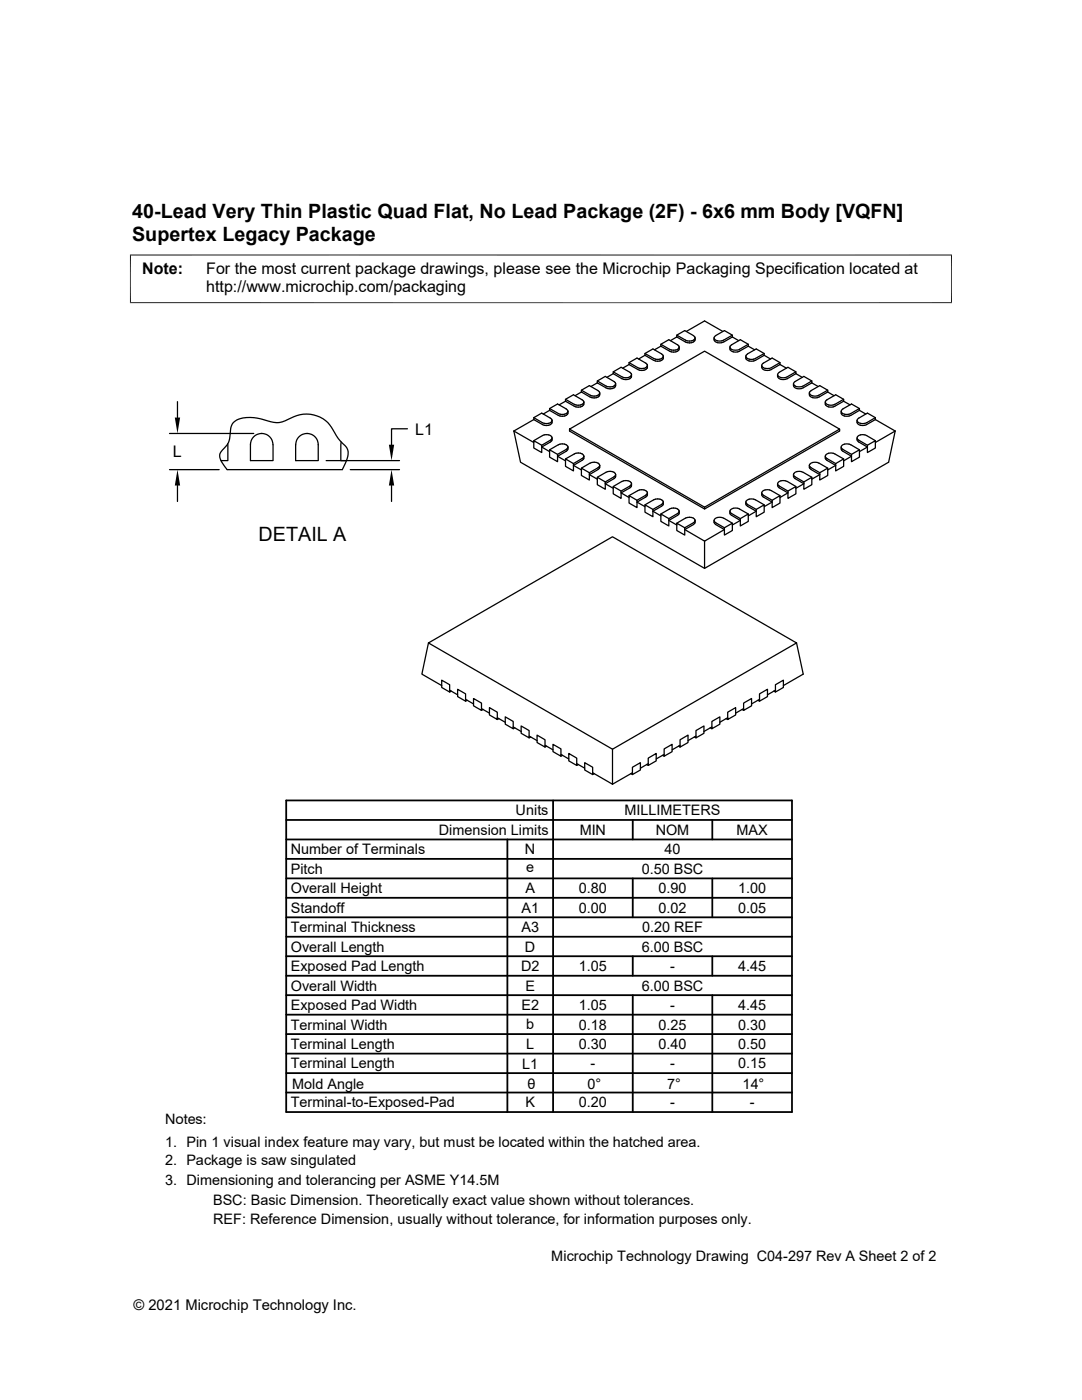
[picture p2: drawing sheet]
<svg xmlns="http://www.w3.org/2000/svg" width="216mm" height="279mm" viewBox="0 0 216 279" stroke-linecap="round" stroke-linejoin="round" font-family="sans-serif">
<g fill="none" stroke="#000" stroke-width=".25">
<path d="M112.8 79.7l1.8 1M116 78.2l-1.3 .8M116 78.2v-.3l1.6-.9 1.8 1 .3 .4M116 78.2l1.8 1M116 77.9l1.8 1M119.2 76.4v-.4l1.6-.9 1.9 1.1 .1 .4-.3 .4M119.2 76.4l2.1 1.1M119.2 76l1.7 1a1.94 1.94 0 0 0 1.6 0M119.2 76.4l-1.3 .7M119.7 78.4l-.2 .3a1.53 1.53 0 0 1-1.7 .2M119.7 78.4l-.2 .7a1.53 1.53 0 0 1-1.7 .1M122.2 77.6h-.9"/>
<path d="M122.4 74.6l2 1.1M122.4 74.2l2 1.1M122.4 74.6l-1.3 .7M122.8 77l-.1 .3-.5 .2M122.9 76.6v.4M125.3 75.7h-.9M125.3 75.4h-.9M125.5 72.7l-1.3 .8M125.5 72.7v-.3l1.6-.9 1.8 1 .3 .4M125.5 72.7l1.8 1a1.28 1.28 0 0 0 1.9-.4v-.4M125.5 72.4l1.8 1a1.27 1.27 0 0 0 1.9-.5M125.7 74.3l.3 .5"/>
<path d="M125.7 74.3l-1.8-1-1.5 .9v.4M126 74.8l-.1 .5-.6 .4M126 74.8l-.2 .3-.5 .2M128.7 70.9l-1.3 .7M128.7 70.9v-.4l1.6-.9 1.8 1.1 .3 .4M128.7 70.5l1.8 1a1.28 1.28 0 0 0 1.9-.4M128.7 70.9l1.8 1M131.9 69.1l-1.3 .7M131.9 69.1v-.4l1.6-.9 1.7 1a.55 .55 0 0 1 .3 .7 .55 .55 0 0 1-.6 .3l-1.3-.1M131.9 69.1l1.7 1M131.9 68.7l1.7 1M132.4 71.1l-.2 .6a1.53 1.53 0 0 1-1.7 .2"/>
<path d="M133.6 70.1l.4 .1M134.9 70.2h-.9M135 67.2v-.3l1.6-.9 1.8 1a.54 .54 0 0 1 .3 .7 .54 .54 0 0 1-.7 .3M135 67.2l1.8 1a1.26 1.26 0 0 0 1.9-.4M135 66.9l2.1 1.1M135 67.2l-1.2 .8M135.5 69.6l-.2 .4-.4 .2M135.5 69.3v.3M136.9 66.1l3.7-2 3.6 2M138 68h-.9M138.7 67.4v.4M142.5 67.4l.1 .7a1.53 1.53 0 0 0 1.8 .1"/>
<path d="M143.2 68h.8M144.4 67.9l-.4 .1M145.6 69.3l.1 .6 .6 .3M146.1 67.2v-.3l-1.6-.9-1.7 1a.54 .54 0 0 0-.3 .7 .54 .54 0 0 0 .7 .3M146.1 67.2l-1.7 1.1M146.1 66.9l-1.7 1M146.1 67.2l1.3 .8M146.3 70.2h.9M148.8 71.1l.2 .6a1.53 1.53 0 0 0 1.7 .2M149.3 69.1l-2.1 1.1M149.3 68.7l-1.7 1a1.33 1.33 0 0 1-2-.4l.3-.4 1.8-1.1 1.6 .9v.4M149.3 69.1l1.3 .7"/>
<path d="M152 72.9l.1 .6 .6 .4M152.5 70.5l-1.8 1a1.28 1.28 0 0 1-1.9-.4l.3-.4 1.8-1.1 1.6 .9v.4M152.5 70.9l-1.8 1M152.5 70.9l1.3 .7M155.2 74.8v.3M155.2 75.1l.1 .4 .5 .2M155.5 74.3l1.7-1 1.6 .9v.4M155.5 74.3a.54 .54 0 0 0-.3 .7 .54 .54 0 0 0 .6 .3M155.6 72.7l-1.9 1.1-1 .1M155.6 72.4l-1.9 1.1h-1M155.6 72.7v-.3l-1.5-.9-1.8 1a.55 .55 0 0 0-.3 .6 .55 .55 0 0 0 .7 .4M155.6 72.7l1.3 .8"/>
<path d="M155.8 75.7h.9M155.8 75.4h.9M158.3 76.6l.1 .6 .6 .3M158.8 74.6l1.3 .7M158.8 74.6l-2.1 1.1M158.8 74.2l-2.1 1.1M159 77.6h.9M161.5 78.4v.4a1.23 1.23 0 0 0 1.9 .4M162 76.4v-.4l-1.6-.9-1.9 1.1-.2 .4 .4 .4M162 76.4l-2.1 1.1M162 76l-1.8 1a1.9 1.9 0 0 1-1.5 0M162 76.4l1.3 .7"/>
<path d="M165.2 77.9l-1.8 1a1.28 1.28 0 0 1-1.9-.5l.3-.4 1.8-1 1.6 .9v.3M165.2 78.2l-1.8 1M165.2 78.2l1.2 .8M168.3 79.7l-1.7 1M33.8 93.7h9.9M33.8 86.5h16.8M35.4 80.2v3.1M35.4 96.9v3.2M45.4 88.6l.1 3.3h-1.4M46.5 84.3a4.8 4.8 0 0 1 4.2-.9l.7 .1a13.5 13.5 0 0 0 4.3 .8l1.2-.3a7.3 7.3 0 0 1 6.3-1 5.5 5.5 0 0 1 3.3 2.9l1 1.6 .8 1a2.45 2.45 0 0 1 .9 3.2l-.9 2h-23a4 4 0 0 1-1.4-3.2l.3-.5a4.4 4.4 0 0 0 1.8-3.7l.1-.9zM50.6 87.2a2.26 2.26 0 0 1 2.5-.5 2.26 2.26 0 0 1 1.4 2.1v3.1h-4.5v-3.4l.1-.6zM52.2 86.5h.1"/>
<path d="M59.7 87.2a2.24 2.24 0 0 1 2.4-.5 2.24 2.24 0 0 1 1.4 2.1v3.1h-4.5v-3.4l.2-.6zM61.3 86.5h.1M65.1 91.9h14.6M68.1 88.2l-.1 3.7h1.1M69.9 93.7h9.8M78.1 96.9v3.2M81.3 85.6h-3.2v3.2M102.5 86l4 2.3M106.5 87.9l1.6 1v1.4l-1.6-.9zM106.5 83.7v-.3l1.6-1 1.8 1.1 .3 .4M106.5 83.7l-4 2.3M106.5 83.7l1.7 1a1.26 1.26 0 0 0 2-.4v-.4"/>
<path d="M106.5 83.4l2.1 1.1M109.5 84.5h-.9M109.7 81.9l-1.3 .7M109.7 81.9l2.1 1.1M109.7 81.5l1.7 1a1.52 1.52 0 0 0 1.8-.2M109.7 89.8l1.6 .9v1.4l-1.6-.9zM110.1 87.2l.1 .2M110.1 87.2l-.1-.1a1.49 1.49 0 0 0-1.8-.2l-1.7 1M110.2 87.4l-.2 .7-1.9 1.1 1.6 .9M110.2 87.4l-.3 .4-1.8 1.1M110.2 83.9l-.2 .3-.5 .3M111.4 88.8a1.44 1.44 0 0 1 1.8 .2"/>
<path d="M111.4 88.8l-1.7 1M112.6 83h-.8M112.8 80.1l-1.2 .7M112.8 80.1v-.4l1.6-.9 1.8 1 .3 .4M112.8 80.1l1.8 1a1.28 1.28 0 0 0 1.9-.5v-.4M112.8 91.6l1.6 .9v1.5l-1.6-.9zM113 81.6l.2 .3M113 89.7l-1.7 1M113 81.6l-1.7-1-1.6 .9v.4M113.2 89.8l-1.9 1.3 1.5 .9M113.2 89.4l-.2 .3M113.2 82.7l-.6 .3"/>
<path d="M113.3 89v.2M113.3 81.9v.2M113.3 82.1v.6M113.3 89.2v.2M113.3 82.1v.2M113.3 89.2v.6M113.6 85.6l27-15.5 26.9 15.5-26.9 15.6-27-15.6v.4l27 15.6 26.9-15.6v-.4M114.9 90.5l-2.1 1.1M115.8 90.5l.5 .2 .2 .4M115.8 90.4h-.9M116 93.4l1.6 .9v1.5l-1.6-.9zM116.5 91.1l-.3 .4-1.8 1"/>
<path d="M116.5 80.2l-.1 .3a1.53 1.53 0 0 1-1.8 .2M116.5 91.1v.4l-.2 .3-1.9 1.1 1.6 .9M117.8 92.4l-1.8 1M117.8 92.4a1.25 1.25 0 0 1 1.9 .5M119.2 95.2l1.6 1v1.4l-1.6-.9zM119.7 92.9l-.3 .4-1.8 1M119.7 92.9l-.2 .7-1.9 1.1 1.6 .9M121.3 94.1l-2.1 1.1M122.2 94.1l.6 .4M122.2 94.1h-.9M122.4 97.1l1.5 .9v1.5l-1.5-.9zM122.8 94.5v.3l-.1 .3-1.9 1.1"/>
<path d="M122.8 95.1l-.2 .4-1.8 1 1.6 1M122.9 94.7v.4M124.4 96l-2 1.1M125.3 95.9h-.9M125.3 96l.5 .2 .2 .3M125.5 98.9l1.6 .9v1.5l-1.6-.9zM125.7 97.4l-1.8 1 1.6 .9M125.7 97l-1.8 1M126 96.5v.5l-.3 .3M126 96.5l-.3 .5M129.2 98.4a1.23 1.23 0 0 0-1.9-.5l-1.8 1M129.2 98.4l-.3 .4-1.8 1"/>
<path d="M129.2 98.4v.4l-.2 .3-1.9 1.1 1.6 .9M130.5 99.8a1.28 1.28 0 0 1 1.9 .4M130.5 99.7l-1.8 1.1M150.7 99.7l1.8 1.1M150.7 99.8a1.28 1.28 0 0 0-1.9 .4l.3 .4 1.8 1.1M152 98.4v.4l.2 .3 1.9 1.1-1.6 .9M152.7 97.8a.55 .55 0 0 0-.7 .4 .55 .55 0 0 0 .3 .6l1.8 1M152.7 97.8h1l1.9 1.1M154.1 99.8l1.5-.9v1.5l-1.5 .9zM155.2 96.5v.4M155.2 96.9l.3 .4M155.5 97.4l1.7 1-1.6 .9"/>
<path d="M155.5 97l1.7 1M155.8 95.9h.9M155.8 96a.54 .54 0 0 0-.6 .3 .54 .54 0 0 0 .3 .7M156.7 96l2.1 1.1M157.2 98l1.6-.9v1.5l-1.6 .9zM158.3 94.7l.2 .7 1.9 1.1-1.6 1M158.4 94.5l-.1 .3 .2 .3 1.9 1.1M159 94.1h.9M159 94.1l-.6 .4M159.9 94.1l2.1 1.1M160.4 96.2l1.6-1v1.5l-1.6 .9zM161.5 92.9v.4l.2 .3 1.9 1.1-1.6 .9"/>
<path d="M163.6 94.3l1.6-.9v1.5l-1.6 .9zM164.7 91.1v.5M164.7 80.2v.6M164.7 80v.5M164.7 90.8v.5M164.8 91.6l2 1.3-1.6 .9M164.8 80.5a1.53 1.53 0 0 0 1.8 .2M164.8 80l2-1.2 1.5 .9v.4M164.8 91.3l2 1.2M165.2 93.4l-1.8-1a1.28 1.28 0 0 0-1.9 .5l.3 .4 1.8 1M165.4 90.4h.8M165.4 90.5l-.6 .3"/>
<path d="M166.2 90.5l2.1 1.1M166.8 92.5l1.5-.9v1.5l-1.5 .9zM167.9 89.2l.1 .7 1.9 1.2-1.6 .9M167.9 82.1v.6l.6 .3M168.2 81.6l1.7-1 1.6 .9v.4M168.2 89.7l1.7 1M168.3 80.1l-1.7 1a1.52 1.52 0 0 1-1.8-.3M168.3 80.1l1.3 .7M168.5 83h.9M169.8 88.8l1.7 1M169.8 88.8a1.26 1.26 0 0 0-1.9 .4l.3 .5M169.9 90.7l1.6-.9v1.4l-1.6 .9z"/>
<path d="M171 87.4l.2 .7 1.9 1.1-1.6 .9M171 83.9l.2 .7a1.38 1.38 0 0 0 1.4 .3M171.1 87.2l-.1 .3 .2 .2 1.9 1.2M171.5 81.9l-2.1 1.1M171.5 81.5l-1.7 1a1.26 1.26 0 0 1-1.9-.4l.3-.5M171.5 81.9l1.3 .7M171.7 84.5h.9M172.6 86.8a1.39 1.39 0 0 0-1.5 .4M172.6 86.8l2.1 1.1M173.1 88.9l1.6-1v1.5l-1.6 .9zM174.7 83.7l3.9 2.3M174.7 83.7l-2.1 1.2"/>
<path d="M174.7 83.4l-2.1 1.1M174.7 83.7v-.3l-1.6-1-1.8 1.1a.54 .54 0 0 0-.2 .6 .54 .54 0 0 0 .6 .4M178.6 86l-3.9 2.3M178.6 86l-1.3 6.2-36.7 21.2-36.7-21.2-1.4-6.2M128.7 100.8l1.6 .9v1.4l-1.6-.9zM131.9 102.6l1.6 .9v1.5l-1.6-.9zM132.4 100.2l-.3 .4-1.8 1.1M132.4 100.2v.4l-.2 .3-1.9 1.1 1.6 1M133.6 101.6l-1.7 1M134 101.5l-.4 .1M134.9 101.5l.5 .3v.4M134.9 101.4h-.9"/>
<path d="M135 104.4l1.6 .9v1.5l-1.6-.9zM135.4 102.3l-1.9 1.2M135.5 102.4l-.2 .4-1.8 1.1 1.5 .9M135.5 102v.4M137.1 103.3l-2.1 1.1M138 103.3a.54 .54 0 0 1 .7 .3 .54 .54 0 0 1-.3 .7l-1.8 1M138 103.3h-.9M138.4 104.7l-1.8 1 4 2.3M138.7 104.2l-.3 .5M138.7 103.9v.3M140.6 108v5.4M140.6 101.2v.4"/>
<path d="M142.5 103.9v.5l.3 .3M142.8 104.7l1.7 1-3.9 2.3M143.2 103.3h.8M143.2 103.3a.54 .54 0 0 0-.7 .3 .54 .54 0 0 0 .3 .7l1.7 1M144 103.3l.4 .1M144.4 103.4l1.7 1M144.5 105.3l1.6-.9v1.5l-1.6 .9zM145.6 102v.5l.2 .2 1.9 1.2-1.6 .9M145.7 102.3l2 1.2M146.3 101.4h.9M146.3 101.5l-.6 .3v.4M147.2 101.5l2.1 1.1"/>
<path d="M147.7 103.5l1.6-.9v1.5l-1.6 .9zM148.8 100.2v.4l.2 .3 1.9 1.1-1.6 1M150.9 101.7l1.6-.9v1.4l-1.6 .9zM85.5 128.3l-1.3 6.2 3.9 2.3M88.1 135.7l1.6 1v1.4l-1.6-.9zM89.7 137.8l1.6 .9M90 137.9l-.3 .2M91.3 137.6l1.6 .9v1.4l-1.6-.9zM92.9 139.6l1.6 .9M93.2 139.8l-.3 .1M94.5 139.4l1.6 .9v1.5l-1.6-.9zM151.2 139.8l.4 .1"/>
<path d="M151.6 138.5l1.5-.9v1.4l-1.5 .9zM151.6 139.6l-1.6 .9M154.4 137.9l.3 .2M154.7 136.7l1.6-1v1.5l-1.6 .9zM154.7 137.8l-1.6 .9M158.9 128.3l-36.7-21.2-36.7 21.2 36.7 21.2 36.7-21.2 1.4 6.2-4 2.3M96.1 141.4l1.6 .9M96.4 141.6l-.3 .2M97.7 141.2l1.5 .9v1.5l-1.5-.9zM99.2 143.2l1.6 .9M99.5 143.4l-.3 .2M100.8 143.1l1.6 .9v1.4l-1.6-.9z"/>
<path d="M102.4 145.1l1.6 .9M102.7 145.2l-.3 .2M104 144.9l1.6 .9v1.5l-1.6-1zM105.6 146.9l1.6 .9M105.9 147.1l-.3 .2M107.2 146.7l1.6 .9v1.5l-1.6-.9zM108.8 148.7l1.5 .9M109.1 148.9l-.3 .2M110.3 148.5l1.6 1v1.4l-1.6-.9zM111.9 150.6l1.6 .9M112.2 150.7l-.3 .2M113.5 150.4l1.6 .9v1.5l-1.6-1z"/>
<path d="M115.1 152.4l1.6 .9M115.4 152.6l-.3 .2M116.7 152.2l1.6 .9v1.5l-1.6-.9zM118.3 154.2l3.9 2.3M118.6 154.4l-.3 .2M122.2 149.5v7M125.9 154.4l.3 .2M126.2 153.1l1.6-.9v1.5l-1.6 .9zM126.2 154.2l-4 2.3M129 152.6l.3 .2M129.3 152.4l-1.5 .9M129.3 151.3l1.6-.9v1.4l-1.6 1z"/>
<path d="M132.2 150.7l.3 .2M132.5 149.5l1.6-1v1.5l-1.6 .9zM132.5 150.6l-1.6 .9M135.4 148.9l.3 .2M135.7 147.6l1.6-.9v1.5l-1.6 .9zM135.7 148.7l-1.6 .9M138.6 147.1l.3 .2M138.9 145.8l1.6-.9v1.4l-1.6 1zM138.9 146.9l-1.6 .9M141.7 145.2l.3 .2M142 144l1.6-.9v1.4l-1.6 .9zM142 145.1l-1.5 .9"/>
<path d="M144.9 143.4l.3 .2M145.2 143.2l-1.6 .9M145.2 142.1l1.6-.9v1.5l-1.6 .9zM148.1 141.6l.3 .2M148.4 140.3l1.6-.9v1.5l-1.6 .9zM148.4 141.4l-1.6 .9"/>
</g>
<g fill="none" stroke="#000" stroke-width=".36">
<path d="M57.1 159.7h100.9v62.2h-100.9zM110.4 159.7v62.2M57.1 179.2h100.9M57.1 175.3h100.9M57.1 171.4h100.9M57.1 167.5h100.9M57.1 163.6h100.9M101.2 167.5v54.4M126.3 163.6v3.9M126.3 175.3v7.8M142.1 163.6v3.9M142.1 175.3v7.8"/>
<path d="M57.1 190.8h100.9M57.1 186.9h100.9M57.1 183.1h100.9M57.1 198.6h100.9M57.1 194.7h100.9M126.3 190.8v3.9M126.3 198.6v23.3M142.1 190.8v3.9M142.1 198.6v23.3M57.1 206.4h100.9M57.1 202.5h100.9M57.1 218h100.9"/>
<path d="M57.1 210.3h100.9M57.1 214.2h100.9"/>
</g>
<path d="M26 50.8v9.7M189.9 50.8v9.7M189.9 50.9h-164M25.9 60.4h164" fill="none" stroke="#000" stroke-width=".2"/>
<path d="M35.4 93.7l.5 3.2h-1zM34.9 83.3h1l-.5 3.2zM78.1 93.7l.6 3.2h-1.1zM77.6 88.8h1.1l-.6 3.1z" fill="#000"/>
<g font-size="3.9">
<text x="26.4" y="43.5">40-Lead Very Thin Plastic Quad Flat, No Lead Package (2F) - 6x6 mm Body [VQFN]</text>
<text x="26.4" y="48.1">Supertex Legacy Package</text>
<text x="51.6" y="108">DETAIL A</text>
</g>
<g font-size="3.2">
<text x="28.4" y="54.7">Note:</text>
<text x="41.1" y="58.3">http://www.microchip.com/packaging</text>
<text x="41.1" y="54.7">For the most current package drawings, please see the Microchip Packaging Specification located at</text>
<text x="82.8" y="86.7">L1</text>
<text x="34.5" y="91.2">L</text>
</g>
<g font-size="2.9">
<text x="87.6" y="166.6">Dimension Limits</text>
<text x="102.9" y="162.7">Units</text>
<text x="115.7" y="166.6">MIN</text>
<text x="124.6" y="162.7">MILLIMETERS</text>
<text x="130.8" y="166.6">NOM</text>
<text x="147" y="166.6">MAX</text>
<text x="58" y="170.5">Number of Terminals</text>
<text x="104.8" y="170.5">N</text>
<text x="132.6" y="170.5">40</text>
<text x="58" y="178.3">Overall Height</text>
<text x="58" y="174.4">Pitch</text>
<text x="104.8" y="178.3">A</text>
<text x="105" y="174.1">e</text>
<text x="115.5" y="178.3">0.80</text>
<text x="128" y="174.4">0.50 BSC</text>
<text x="131.4" y="178.3">0.90</text>
<text x="147.3" y="178.3">1.00</text>
<text x="58" y="182.2">Standoff</text>
<text x="104.1" y="182.2">A1</text>
<text x="115.5" y="182.2">0.00</text>
<text x="131.4" y="182.2">0.02</text>
<text x="147.3" y="182.2">0.05</text>
<text x="58" y="186">Terminal Thickness</text>
<text x="58" y="189.9">Overall Length</text>
<text x="104.1" y="186">A3</text>
<text x="104.8" y="189.9">D</text>
<text x="128" y="189.9">6.00 BSC</text>
<text x="128.1" y="186">0.20 REF</text>
<text x="58" y="197.7">Overall Width</text>
<text x="58" y="193.8">Exposed Pad Length</text>
<text x="104" y="193.8">D2</text>
<text x="104.8" y="197.7">E</text>
<text x="115.5" y="193.8">1.05</text>
<text x="128" y="197.7">6.00 BSC</text>
<text x="133.7" y="193.8">-</text>
<text x="147.3" y="193.8">4.45</text>
<text x="58" y="201.6">Exposed Pad Width</text>
<text x="104" y="201.6">E2</text>
<text x="115.5" y="201.6">1.05</text>
<text x="133.7" y="201.6">-</text>
<text x="147.3" y="201.6">4.45</text>
<text x="58" y="205.5">Terminal Width</text>
<text x="58" y="209.4">Terminal Length</text>
<text x="105" y="205.4">b</text>
<text x="105" y="209.4">L</text>
<text x="115.5" y="209.4">0.30</text>
<text x="115.5" y="205.5">0.18</text>
<text x="131.4" y="205.5">0.25</text>
<text x="131.4" y="209.4">0.40</text>
<text x="147.3" y="209.4">0.50</text>
<text x="147.3" y="205.5">0.30</text>
<text x="58" y="213.2">Terminal Length</text>
<text x="104.2" y="213.3">L1</text>
<text x="117.8" y="213.2">-</text>
<text x="133.7" y="213.2">-</text>
<text x="147.3" y="213.2">0.15</text>
<text x="58" y="221">Terminal-to-Exposed-Pad</text>
<text x="58.3" y="217.3">Mold Angle</text>
<text x="104.8" y="221">K</text>
<text x="105.3" y="217.3">θ</text>
<text x="115.5" y="221">0.20</text>
<text x="117.2" y="217.3">0°</text>
<text x="133.1" y="217.3">7°</text>
<text x="133.7" y="221">-</text>
<text x="148.2" y="217.3">14°</text>
<text x="149.6" y="221">-</text>
<text x="32.9" y="224.4">Notes:</text>
<text x="32.9" y="229">1. Pin 1 visual index feature may vary, but must be located within the hatched area.</text>
<text x="32.9" y="232.6">2. Package is saw singulated</text>
<text x="32.9" y="236.6">3. Dimensioning and tolerancing per ASME Y14.5M</text>
<text x="42.5" y="244.3">REF: Reference Dimension, usually without tolerance, for information purposes only.</text>
<text x="42.5" y="240.6">BSC: Basic Dimension. Theoretically exact value shown without tolerances.</text>
<text x="110" y="251.7">Microchip Technology Drawing C04-297 Rev A Sheet 2 of 2</text>
<text x="26.6" y="261.3">© 2021 Microchip Technology Inc.</text>
</g>
</svg>
